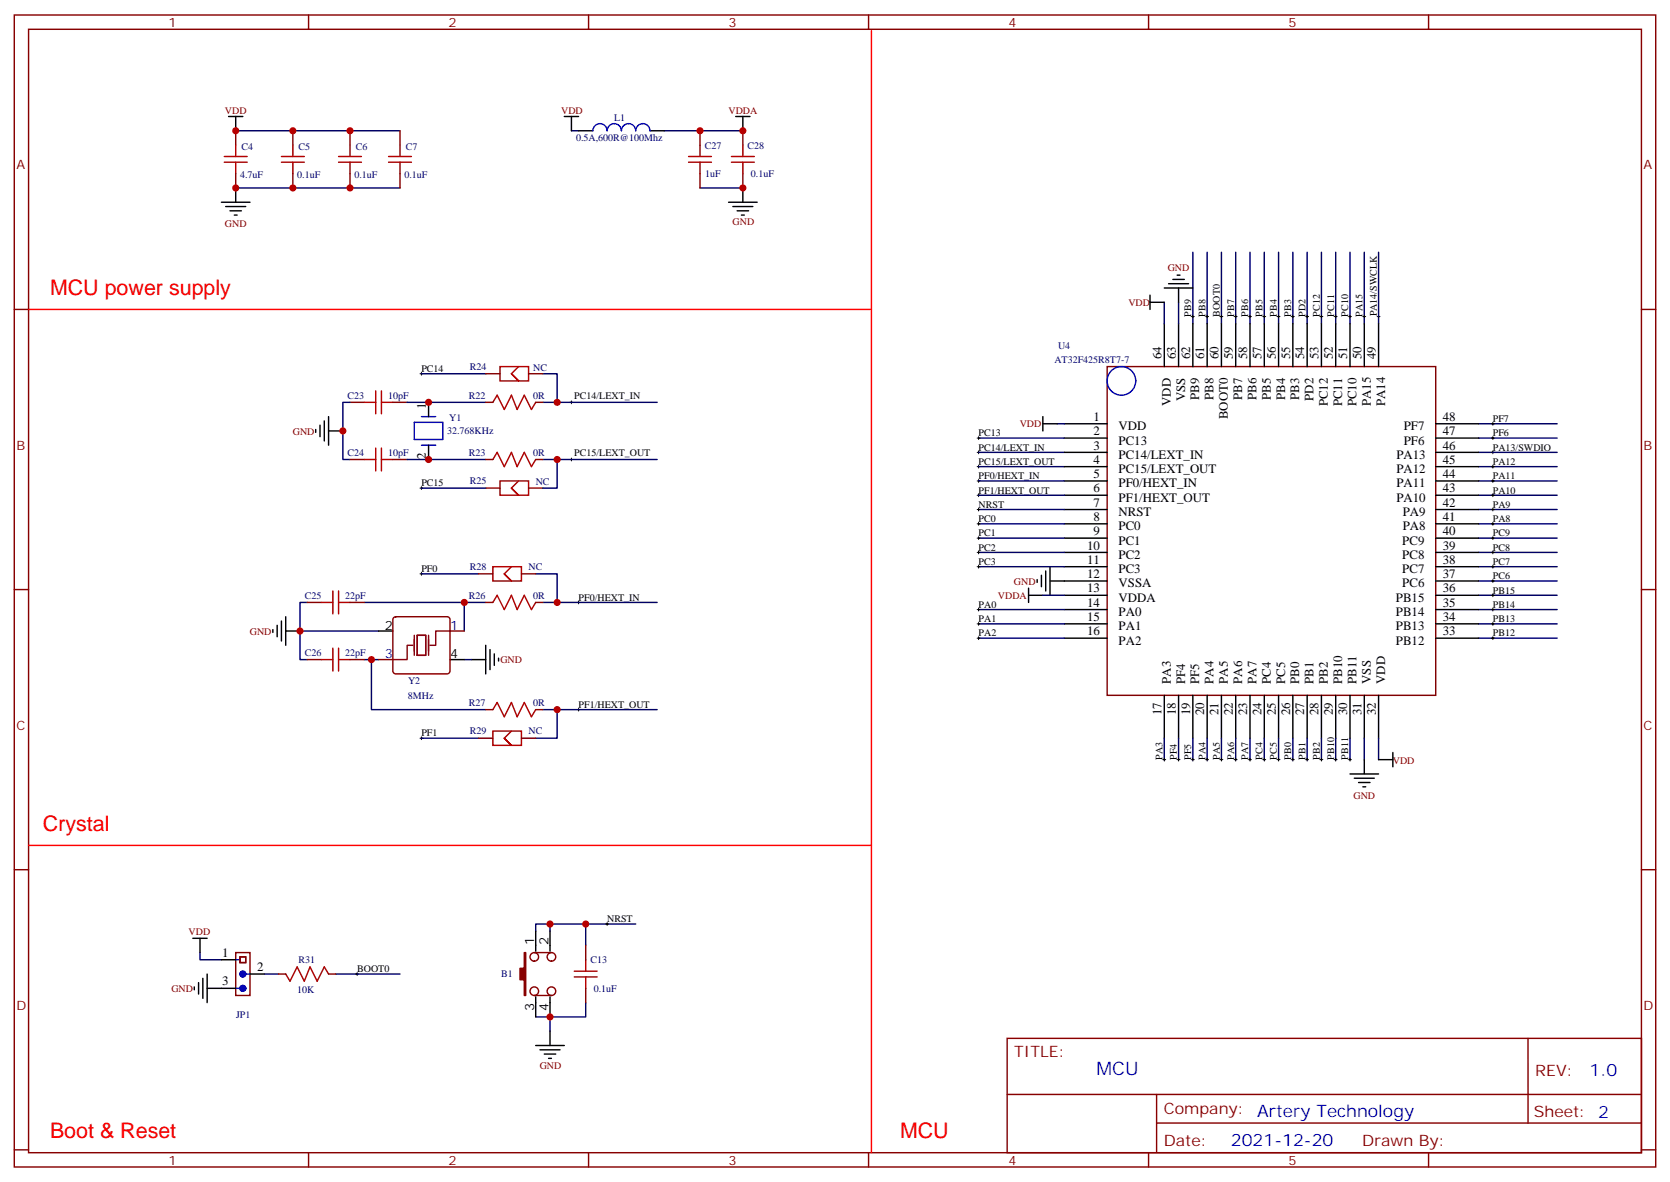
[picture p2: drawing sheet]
<svg xmlns="http://www.w3.org/2000/svg" width="412mm" height="292mm" viewBox="0 0 412 292" stroke-linecap="round" stroke-linejoin="round" font-family="sans-serif">
<g fill="none" stroke="#870000" stroke-width=".35">
<path d="M3.5 3.7h405.4v284.3h-405.4zM7.1 7.2h398.2v277.3h-398.2zM76.2 3.7v3.5M145.3 3.7v3.5M214.5 3.7v3.5M283.6 3.7v3.5M352.8 3.7v3.5M58.2 32.3v3.5M72.3 32.3v3.5M86.4 32.3v3.5M98.8 32.3v3.5M172.9 32.3v3.5"/>
<path d="M183.4 32.3v3.5M58.2 42.9v3.5M72.3 42.9v3.5M86.4 42.9v3.5M98.8 42.9v3.5M172.9 42.9v3.5M183.4 42.9v3.5M3.5 76.4h3.6M405.3 76.4h3.6M86.4 99.3h3.6M97 99.3h3.5M119.9 99.3h1.8"/>
<path d="M119.9 92.3h3.6M130.5 92.3h3.6M132.3 99.3h1.8M86.4 113.4h3.6M97 113.4h3.5M119.9 113.4h1.8M132.3 113.4h1.8M119.9 120.5h3.6M130.5 120.5h3.6M3.5 145.5h3.6M75.8 148.7h3.6M86.4 148.7h3.6"/>
<path d="M97.2 152.4l.5-.2h12.7a.71 .71 0 0 1 .7 .7v12.7a.76 .76 0 0 1-.7 .7h-12.7a.76 .76 0 0 1-.7-.7v-12.7zM111.1 155.8h3.6M118.2 141.6h3.5M119.9 148.7h1.8M128.8 141.6h3.5M132.3 148.7h1.8M405.3 145.5h3.6M75.8 162.8h3.6M86.4 162.8h3.6M93.5 162.8h3.5M119.9 175.2h1.8M132.3 175.2h1.8"/>
<path d="M118.2 182.2h3.5M128.8 182.2h3.5M3.5 214.7h3.6M405.3 214.7h3.6M131.9 235.1h4.3M144.6 233.4v3.5M68.8 240.4h1.8M81.1 240.4h1.8M131.9 245.7h4.3M144.6 243.9v3.6M248.7 256.3h156.6v28.2h-156.6zM377.3 256.3v20.9"/>
<path d="M248.7 270.1h156.5M285.6 277.2h119.6M285.6 270.1v14.2M3.5 283.8h3.6M76.2 284.5v3.5M145.3 284.5v3.5M214.5 284.5v3.5M283.6 284.5v3.5M352.8 284.5v3.5M405.3 283.8h3.6"/>
<circle cx="131.9" cy="236.2" r="1.06"/>
<circle cx="136.2" cy="236.2" r="1.06"/>
<circle cx="131.9" cy="244.7" r="1.06"/>
<circle cx="136.2" cy="244.7" r="1.06"/>
</g>
<g fill="none" stroke="#000" stroke-width=".25">
<path d="M294.2 78.1h.7M294.6 77.8v.7M297.7 78.1h.7M298.1 77.8v.7M301.3 78.1h.7M301.6 77.8v.7M304.8 78.1h.7M305.2 77.8v.7M308.3 78.1h.7M308.7 77.8v.7M311.9 78.1h.7M312.2 77.8v.7"/>
<path d="M315.4 78.1h.7M315.7 77.8v.7M318.9 78.1h.7M319.3 77.8v.7M322.4 78.1h.7M322.8 77.8v.7M326 78.1h.7M326.3 77.8v.7M329.5 78.1h.7M329.8 77.8v.7M333 78.1h.7M333.4 77.8v.7"/>
<path d="M336.5 78.1h.8M336.9 77.8v.7M340.1 78.1h.7M340.4 77.8v.7M103.7 92.3h.7M104.1 91.9v.7M140.8 99.3h.7M141.1 99v.7M140.8 113.4h.7M141.1 113.1v.7M241.3 115.2h.7M241.3 111.7h.7"/>
<path d="M241.3 118.7h.7M241.3 108.1h.7M241.7 107.8v.7M241.7 111.3v.7M241.7 114.8v.7M241.7 118.4v.7M368.3 115.2h.7M368.3 111.7h.7M368.3 118.7h.7M368.3 104.6h.7M368.3 108.1h.7M368.7 104.2v.8"/>
<path d="M368.7 107.8v.7M368.7 111.3v.7M368.7 114.8v.7M368.7 118.4v.7M103.7 120.5h.7M104.1 120.1v.7M241.3 122.2h.7M241.3 136.3h.7M241.3 129.3h.7M241.3 125.8h.7M241.3 132.8h.7M241.3 139.9h.7"/>
<path d="M241.7 121.9v.7M241.7 125.4v.7M241.7 128.9v.7M241.7 132.5v.7M241.7 136v.7M241.7 139.5v.7M368.3 122.2h.7M368.3 136.3h.7M368.3 129.3h.7M368.3 125.8h.7M368.3 132.8h.7M368.3 139.9h.7"/>
<path d="M368.7 121.9v.7M368.7 125.4v.7M368.7 128.9v.7M368.7 132.5v.7M368.7 136v.7M368.7 139.5v.7M103.7 141.6h.7M104.1 141.3v.7M142.5 148.7h.7M142.9 148.3v.7M241.3 154h.7M241.3 157.5h.7"/>
<path d="M241.3 150.5h.7M241.7 150.1v.7M241.7 153.6v.7M241.7 157.2v.7M368.3 154h.7M368.3 146.9h.7M368.3 157.5h.7M368.3 150.5h.7M368.3 143.4h.7M368.7 143.1v.7M368.7 146.6v.7M368.7 150.1v.7"/>
<path d="M368.7 153.6v.7M368.7 157.2v.7M142.5 175.2h.7M142.9 174.8v.7M103.7 182.2h.7M104.1 181.9v.7M287.2 187.5h.7M287.5 187.1v.8M290.7 187.5h.7M291 187.1v.8M294.2 187.5h.7M294.6 187.1v.8"/>
<path d="M297.7 187.5h.7M298.1 187.1v.8M301.3 187.5h.7M301.6 187.1v.8M304.8 187.5h.7M305.2 187.1v.8M308.3 187.5h.7M308.7 187.1v.8M311.9 187.5h.7M312.2 187.1v.8M315.4 187.5h.7M315.7 187.1v.8"/>
<path d="M318.9 187.5h.7M319.3 187.1v.8M322.4 187.5h.7M322.8 187.1v.8M326 187.5h.7M326.3 187.1v.8M329.5 187.5h.7M329.8 187.1v.8M333 187.5h.7M333.4 187.1v.8M149.6 228.1h.7M149.9 227.7v.7"/>
<path d="M87.8 240.4h.7M88.2 240.1v.7"/>
</g>
<g fill="none" stroke="#006" stroke-width=".35">
<path d="M58.2 32.3h40.6M141.1 32.3h1.8M164 32.3h19.4M58.2 46.4h40.6M172.9 46.4h10.5M287.5 74.6v5.3M291 74.6v5.3M294.6 62.3v17.6M298.1 62.3v17.6M301.6 62.3v17.6M305.2 62.3v17.6M308.7 62.3v17.6"/>
<path d="M312.2 62.3v17.6M315.7 62.3v17.6M319.3 62.3v17.6M322.8 62.3v17.6M326.3 62.3v17.6M329.8 62.3v17.6M333.4 62.3v17.6M336.9 62.3v17.6M340.4 62.3v17.6M86.4 99.3h-1.7v14.1h1.7M100.5 99.3h19.4M104.1 92.3h15.8"/>
<path d="M134.1 92.3h3.5v7M134.1 99.3h28.2M100.5 113.4h19.4M134.1 113.4h28.2M137.6 113.4v7.1h-3.5M241.7 108.1h21.1M241.7 118.7h21.1M241.7 115.2h21.1M241.7 111.7h21.1M261.1 104.6h1.7M365.1 104.6h19.4M365.1 108.1h19.4"/>
<path d="M365.1 118.7h19.4M365.1 115.2h19.4M365.1 111.7h19.4M104.1 120.5h15.8M241.7 139.9h21.1M241.7 136.3h21.1M241.7 132.8h21.1M241.7 129.3h21.1M241.7 125.8h21.1M241.7 122.2h21.1M365.1 139.9h19.4M365.1 136.3h19.4"/>
<path d="M365.1 132.8h19.4M365.1 129.3h19.4M365.1 125.8h19.4M365.1 122.2h19.4M74.1 155.8h19.4M75.8 148.7h-1.7v14.1h1.7M90 148.7h24.7v7.1M104.1 141.6h14.1M114.7 148.7h5.2M132.3 141.6h5.3v7.1M134.1 148.7h28.2M241.7 157.5h21.1"/>
<path d="M241.7 154h21.1M241.7 150.5h21.1M257.5 146.9h5.3M365.1 157.5h19.4M365.1 154h19.4M365.1 150.5h19.4M365.1 146.9h19.4M365.1 143.4h19.4M90 162.8h3.5M91.7 162.8v12.4h28.2M114.7 162.8h1.7M134.1 175.2h28.2"/>
<path d="M137.6 175.2v7h-5.3M104.1 182.2h14.1M287.5 182.2v5.3M291 182.2v5.3M294.6 182.2v5.3M298.1 182.2v5.3M301.6 182.2v5.3M305.2 182.2v5.3M308.7 182.2v5.3M312.2 182.2v5.3M315.7 182.2v5.3M319.3 182.2v5.3"/>
<path d="M322.8 182.2v5.3M326.3 182.2v5.3M329.8 182.2v5.3M333.4 182.2v5.3M336.9 182.2v5.3M340.4 182.2v5.3M49.4 235.1v1.8h5.3M135.8 228.1v1.7M144.6 228.1v5.3M157 228.1h-24.7v1.7M65.3 240.4h3.5M82.9 240.4h15.9"/>
<path d="M132.3 251h3.5v3.5M144.6 247.5v3.5h-8.8"/>
</g>
<g fill="none" stroke="#000" stroke-width=".35">
<path d="M56.4 28.8h3.6M58.2 28.8v3.5M139.3 28.8h3.6M141.1 28.8v3.5M142.9 32.3h3.5M160.5 32.3h3.5M181.7 28.8h3.5M183.4 28.8v3.5M54.7 49.9h7M55.7 51h5M56.8 52h2.8M57.9 53.1h.7"/>
<path d="M58.2 46.4v3.5M179.9 49.9h7.1M181 51h4.9M182 52h2.9M183.1 53.1h.7M183.4 46.4v3.5M284 74.6h3.5M284 72.8v3.6M287.5 79.9v10.6M287.5 71.1h7.1M288.6 70h4.9M289.6 69h2.9"/>
<path d="M290.7 67.9h.7M291 71.1v3.5M291 79.9v10.6M294.6 79.9v10.6M298.1 79.9v10.6M301.6 79.9v10.6M305.2 79.9v10.6M308.7 79.9v10.6M312.2 79.9v10.6M315.7 79.9v10.6M319.3 79.9v10.6M322.8 79.9v10.6"/>
<path d="M326.3 79.9v10.6M329.8 79.9v10.6M333.4 79.9v10.6M336.9 79.9v10.6M340.4 79.9v10.6M105.8 99.3v3.5M78 106v.7M79 105v2.8M80.1 103.9v4.9M81.1 106.4h3.6M81.1 102.8v7.1M105.8 109.9v3.5"/>
<path d="M257.5 104.6h3.6M257.5 102.8v3.6M262.8 104.6h10.6M262.8 108.1h10.6M262.8 111.7h10.6M262.8 115.2h10.6M262.8 118.7h10.6M354.5 104.6h10.6M354.5 108.1h10.6M354.5 111.7h10.6M354.5 115.2h10.6M354.5 118.7h10.6"/>
<path d="M259.3 139.9v7M262.8 122.2h10.6M262.8 125.8h10.6M262.8 129.3h10.6M262.8 132.8h10.6M262.8 136.3h10.6M262.8 139.9h10.6M354.5 122.2h10.6M354.5 125.8h10.6M354.5 129.3h10.6M354.5 132.8h10.6M354.5 136.3h10.6"/>
<path d="M354.5 139.9h10.6M67.4 155.4v.7M68.4 154.3v2.9M69.5 153.3v4.9M70.6 155.8h3.5M70.6 152.2v7.1M93.5 155.8h3.5M119.9 159.3v7M254 146.9h3.5M254 145.2v3.5M256.1 143.1v.7M257.2 142v2.8"/>
<path d="M258.2 140.9v5M259.3 143.4h14.1M262.8 146.9h10.6M262.8 150.5h10.6M262.8 154h10.6M262.8 157.5h10.6M354.5 143.4h10.6M354.5 146.9h10.6M354.5 150.5h10.6M354.5 154h10.6M354.5 157.5h10.6M111.1 162.8h3.6"/>
<path d="M116.4 162.8h3.5M121 160.3v5M122.1 161.4v2.8M123.1 162.5v.7M287.5 171.6v10.6M291 171.6v10.6M294.6 171.6v10.6M298.1 171.6v10.6M301.6 171.6v10.6M305.2 171.6v10.6M308.7 171.6v10.6M312.2 171.6v10.6"/>
<path d="M315.7 171.6v10.6M319.3 171.6v10.6M322.8 171.6v10.6M326.3 171.6v10.6M329.8 171.6v10.6M333.4 171.6v10.6M336.9 171.6v10.6M340.4 171.6v10.6M333.4 191h7M334.4 192.1h5M335.5 193.1h2.8M336.5 194.2h.8"/>
<path d="M336.9 187.5v3.5M340.4 187.5h3.6M344 185.7v3.6M47.6 231.6h3.6M49.4 231.6v3.5M54.7 236.9h3.5M132.3 229.8v5M135.8 229.8v5M48 243.6v.7M49 242.5v2.9M50.1 241.5v4.9M51.2 243.9h7"/>
<path d="M51.2 240.4v7.1M61.7 240.4h3.6M132.3 258.1h7M132.3 246.1v4.9M133.3 259.1h5M135.8 246.1v4.9M135.8 254.5v3.6M134.4 260.2h2.8M135.5 261.2h.7"/>
</g>
<path d="M273.4 90.5h81.1v81.1h-81.1zM58.2 235.1h3.5v10.6h-3.5zM59.3 236.2h1.4v1.4h-1.4z" fill="none" stroke="#800000" stroke-width=".35"/>
<g fill="none" stroke="#00f" stroke-width=".35">
<path d="M146.4 32.3a1.76 1.76 0 0 1 1.8-1.8 1.76 1.76 0 0 1 1.7 1.8 1.76 1.76 0 0 1 1.8-1.8 1.76 1.76 0 0 1 1.8 1.8 1.76 1.76 0 0 1 1.7-1.8 1.76 1.76 0 0 1 1.8 1.8 1.76 1.76 0 0 1 1.7-1.8 1.76 1.76 0 0 1 1.8 1.8M102.3 104.2h7.1v4.3h-7.1zM104.1 102.8h3.5M104.1 109.9h3.5M58.2 236.9h1.1M58.2 243.9h1.1M60.7 240.4h1"/>
<circle cx="276.9" cy="94" r="3.5"/>
<circle cx="60" cy="240.4" r=".71"/>
<circle cx="60" cy="243.9" r=".71"/>
</g>
<g fill="none" stroke="#a10000" stroke-width=".35">
<path d="M55.4 38.6h5.6M58.2 35.8v2.8M69.5 38.6h5.6M72.3 35.8v2.8M83.6 38.6h5.7M86.4 35.8v2.8M96 38.6h5.6M98.8 35.8v2.8M170 38.6h5.7M172.9 35.8v2.8M180.6 38.6h5.7M183.4 35.8v2.8"/>
<path d="M55.4 40h5.6M58.2 40v2.9M69.5 40h5.6M72.3 40v2.9M83.6 40h5.7M86.4 40v2.9M96 40h5.6M98.8 40v2.9M170 40h5.7M172.9 40v2.9M180.6 40h5.7M183.4 40v2.9"/>
<path d="M90 99.3h2.8M92.8 96.5v5.6M94.2 99.3h2.8M94.2 96.5v5.6M121.7 99.3l1.1-1.8 1.7 3.6 1.8-3.6 1.4 3.6 1.8-3.6 1.7 3.6 1.1-1.8M123.5 90.5h7v3.5h-7zM126.3 92.3l1.8 1.7-1.8-1.7M128.1 90.5l-1.8 1.8M90 113.4h2.8M92.8 110.6v5.6M94.2 110.6v5.6M94.2 113.4h2.8"/>
<path d="M121.7 113.4l1.1-1.7 1.7 3.5 1.8-3.5 1.4 3.5 1.8-3.5 1.7 3.5 1.1-1.8M123.5 118.7h7v3.5h-7zM128.1 118.7l-1.8 1.8M121.7 139.9h7.1v3.5h-7.1zM126.3 120.5l1.8 1.7-1.8-1.7M126.3 139.9l-1.8 1.7M79.4 148.7h2.8M82.2 145.9v5.6M82.2 160v5.6M83.6 145.9v5.6M83.6 160v5.6M83.6 148.7h2.8"/>
<path d="M121.7 148.7l1.1-1.8 1.7 3.6 1.8-3.6 1.4 3.6 1.8-3.6 1.7 3.6 1.1-1.8M124.5 141.6l1.8 1.8-1.8-1.8M79.4 162.8h2.8M83.6 162.8h2.8M121.7 175.2l1.1-1.8 1.7 3.5 1.8-3.5 1.4 3.5 1.8-3.5 1.7 3.5 1.1-1.7M121.7 180.4h7.1v3.6h-7.1zM124.5 182.2l1.8 1.8-1.8-1.8M126.3 180.4l-1.8 1.8M141.8 239.7h5.7M144.6 236.9v2.8M70.6 240.4l1 1.8 1.8-3.5 1.7 3.5 1.5-3.5 1.7 3.5 1.8-3.5 1 1.7M141.8 241.1h5.7"/>
<path d="M144.6 241.1v2.8"/>
</g>
<path d="M102 159.3h-1.5v3.5h-3.5M102.3 156.8v4.9M103 156.8h2.1v4.9h-2.1zM105.8 156.8v4.9M111.1 155.8h-3.5v3.5h-1.4" fill="none" stroke="#870012" stroke-width=".35"/>
<path d="M129.5 235.1h.3v10.6h-.3v-3.9h-1.1v-2.8h1.1z" fill="#870000" stroke="#870000" stroke-width=".35"/>
<g fill="#00f" stroke="#00f" stroke-width=".35">
<circle cx="60" cy="240.4" r=".71"/>
<circle cx="60" cy="243.9" r=".71"/>
</g>
<path d="M215.2 7.6v276.9M7.1 76.4h208.1M7.1 208.7h208.1" fill="none" stroke="#f00" stroke-width=".35"/>
<g fill="#c00">
<circle cx="91.7" cy="162.8" r=".88"/>
<circle cx="137.6" cy="99.3" r=".88"/>
<circle cx="183.4" cy="32.3" r=".88"/>
<circle cx="183.4" cy="46.4" r=".88"/>
<circle cx="172.9" cy="32.3" r=".88"/>
<circle cx="137.6" cy="175.2" r=".88"/>
<circle cx="137.6" cy="148.7" r=".88"/>
<circle cx="114.7" cy="148.7" r=".88"/>
<circle cx="74.1" cy="155.8" r=".88"/>
<circle cx="137.6" cy="113.4" r=".88"/>
<circle cx="84.7" cy="106.4" r=".88"/>
<circle cx="105.8" cy="113.4" r=".88"/>
<circle cx="105.8" cy="99.3" r=".88"/>
<circle cx="86.4" cy="46.4" r=".88"/>
<circle cx="72.3" cy="46.4" r=".88"/>
<circle cx="58.2" cy="46.4" r=".88"/>
<circle cx="86.4" cy="32.3" r=".88"/>
<circle cx="72.3" cy="32.3" r=".88"/>
<circle cx="58.2" cy="32.3" r=".88"/>
<circle cx="144.6" cy="228.1" r=".88"/>
<circle cx="135.8" cy="228.1" r=".88"/>
<circle cx="135.8" cy="251" r=".88"/>
</g>
<g font-size="5.3" fill="#f00">
<text x="12.3" y="72.8">MCU power supply</text>
<text x="10.6" y="205.1">Crystal</text>
<text x="12.3" y="281">Boot &amp; Reset</text>
<text x="222.2" y="281">MCU</text>
</g>
<text font-size="4.6" fill="#00f" x="270.8" y="265.3">MCU</text>
<g font-size="4.2" fill="#00f">
<text x="392.5" y="265.6">1.0</text>
<text x="310.4" y="275.7">Artery Technology</text>
<text x="304" y="282.9">2021-12-20</text>
</g>
<g font-size="3.9" fill="#800">
<text x="250.5" y="260.9">TITLE:</text>
<text x="379.1" y="265.6">REV:</text>
<text x="287.4" y="275.1">Company:</text>
<text x="378.7" y="275.7">Sheet: 2</text>
<text x="287.4" y="282.8">Date:</text>
<text x="336.4" y="282.8">Drawn By:</text>
</g>
<g font-size="3.2" fill="#800">
<text x="41.6" y="6.7">1</text>
<text x="110.8" y="6.7">2</text>
<text x="179.9" y="6.7">3</text>
<text x="249.1" y="6.7">4</text>
<text x="318.2" y="6.7">5</text>
<text x="4.1" y="41.8">A</text>
<text x="405.9" y="41.8">A</text>
<text x="4.1" y="110.9">B</text>
<text x="405.9" y="110.9">B</text>
<text x="4.1" y="180.1">C</text>
<text x="405.9" y="180.1">C</text>
<text x="4.1" y="249.2">D</text>
<text x="405.9" y="249.2">D</text>
<text x="41.6" y="287.5">1</text>
<text x="110.8" y="287.5">2</text>
<text x="179.9" y="287.5">3</text>
<text x="249.1" y="287.5">4</text>
<text x="318.2" y="287.5">5</text>
</g>
<g font-size="3.2">
<text x="286.8" y="88.7" transform="rotate(-90 286.8 88.7)">64</text>
<text x="290.3" y="88.7" transform="rotate(-90 290.3 88.7)">63</text>
<text x="293.9" y="88.7" transform="rotate(-90 293.9 88.7)">62</text>
<text x="297.4" y="88.7" transform="rotate(-90 297.4 88.7)">61</text>
<text x="300.9" y="88.7" transform="rotate(-90 300.9 88.7)">60</text>
<text x="304.4" y="88.7" transform="rotate(-90 304.4 88.7)">59</text>
<text x="308" y="88.7" transform="rotate(-90 308 88.7)">58</text>
<text x="311.5" y="88.7" transform="rotate(-90 311.5 88.7)">57</text>
<text x="315" y="88.7" transform="rotate(-90 315 88.7)">56</text>
<text x="318.6" y="88.7" transform="rotate(-90 318.6 88.7)">55</text>
<text x="322.1" y="88.7" transform="rotate(-90 322.1 88.7)">54</text>
<text x="325.6" y="88.7" transform="rotate(-90 325.6 88.7)">53</text>
<text x="329.1" y="88.7" transform="rotate(-90 329.1 88.7)">52</text>
<text x="332.7" y="88.7" transform="rotate(-90 332.7 88.7)">51</text>
<text x="336.2" y="88.7" transform="rotate(-90 336.2 88.7)">50</text>
<text x="339.7" y="88.7" transform="rotate(-90 339.7 88.7)">49</text>
<text x="105.1" y="101.1" transform="rotate(-90 105.1 101.1)">1</text>
<text x="289.1" y="100.2" transform="rotate(-90 289.1 100.2)">VDD</text>
<text x="292.6" y="99.1" transform="rotate(-90 292.6 99.1)">VSS</text>
<text x="296.2" y="98.7" transform="rotate(-90 296.2 98.7)">PB9</text>
<text x="299.7" y="98.7" transform="rotate(-90 299.7 98.7)">PB8</text>
<text x="306.7" y="98.7" transform="rotate(-90 306.7 98.7)">PB7</text>
<text x="310.3" y="98.7" transform="rotate(-90 310.3 98.7)">PB6</text>
<text x="313.8" y="98.7" transform="rotate(-90 313.8 98.7)">PB5</text>
<text x="317.3" y="98.7" transform="rotate(-90 317.3 98.7)">PB4</text>
<text x="320.9" y="98.7" transform="rotate(-90 320.9 98.7)">PB3</text>
<text x="324.4" y="98.9" transform="rotate(-90 324.4 98.9)">PD2</text>
<text x="327.9" y="100.3" transform="rotate(-90 327.9 100.3)">PC12</text>
<text x="331.4" y="100.3" transform="rotate(-90 331.4 100.3)">PC11</text>
<text x="335" y="100.3" transform="rotate(-90 335 100.3)">PC10</text>
<text x="338.5" y="100.2" transform="rotate(-90 338.5 100.2)">PA15</text>
<text x="342" y="100.2" transform="rotate(-90 342 100.2)">PA14</text>
<text x="270.1" y="103.9">1</text>
<text x="270.1" y="107.4">2</text>
<text x="276.2" y="106.2">VDD</text>
<text x="303.2" y="103.5" transform="rotate(-90 303.2 103.5)">BOOT0</text>
<text x="346.6" y="106.2">PF7</text>
<text x="356.3" y="103.9">48</text>
<text x="356.3" y="107.4">47</text>
<text x="105.1" y="113.2" transform="rotate(-90 105.1 113.2)">2</text>
<text x="270.1" y="110.9">3</text>
<text x="276.2" y="109.7">PC13</text>
<text x="276.2" y="113.2">PC14/LEXT_IN</text>
<text x="344.8" y="113.2">PA13</text>
<text x="346.6" y="109.7">PF6</text>
<text x="356.3" y="110.9">46</text>
<text x="270.1" y="114.5">4</text>
<text x="270.1" y="118">5</text>
<text x="276.2" y="116.8">PC15/LEXT_OUT</text>
<text x="344.8" y="116.8">PA12</text>
<text x="356.3" y="114.5">45</text>
<text x="356.3" y="118">44</text>
<text x="270.1" y="121.5">6</text>
<text x="270.1" y="125.1">7</text>
<text x="276.2" y="120.3">PF0/HEXT_IN</text>
<text x="276.2" y="123.8">PF1/HEXT_OUT</text>
<text x="344.8" y="120.3">PA11</text>
<text x="344.8" y="123.8">PA10</text>
<text x="356.3" y="125.1">42</text>
<text x="356.3" y="121.5">43</text>
<text x="270.1" y="128.6">8</text>
<text x="276.2" y="127.4">NRST</text>
<text x="276.2" y="130.9">PC0</text>
<text x="346.4" y="127.4">PA9</text>
<text x="346.4" y="130.9">PA8</text>
<text x="356.3" y="128.6">41</text>
<text x="268.5" y="135.6">10</text>
<text x="270.1" y="132.1">9</text>
<text x="276.2" y="134.4">PC1</text>
<text x="276.2" y="137.9">PC2</text>
<text x="346.3" y="134.4">PC9</text>
<text x="346.3" y="137.9">PC8</text>
<text x="356.3" y="132.1">40</text>
<text x="356.3" y="135.6">39</text>
<text x="268.5" y="139.2">11</text>
<text x="268.5" y="142.7">12</text>
<text x="276.2" y="141.5">PC3</text>
<text x="346.3" y="141.5">PC7</text>
<text x="356.3" y="139.2">38</text>
<text x="356.3" y="142.7">37</text>
<text x="268.5" y="146.2">13</text>
<text x="268.5" y="149.8">14</text>
<text x="276.2" y="145">VSSA</text>
<text x="276.2" y="148.5">VDDA</text>
<text x="344.7" y="148.5">PB15</text>
<text x="346.3" y="145">PC6</text>
<text x="356.3" y="146.2">36</text>
<text x="356.3" y="149.8">35</text>
<text x="95" y="155.4">2</text>
<text x="268.5" y="153.3">15</text>
<text x="276.2" y="152">PA0</text>
<text x="276.2" y="155.6">PA1</text>
<text x="344.7" y="152">PB14</text>
<text x="344.7" y="155.6">PB13</text>
<text x="356.3" y="153.3">34</text>
<text x="268.5" y="156.8">16</text>
<text x="276.2" y="159.1">PA2</text>
<text x="344.7" y="159.1">PB12</text>
<text x="356.3" y="156.8">33</text>
<text x="111.1" y="162.5">4</text>
<text x="289.1" y="168.8" transform="rotate(-90 289.1 168.8)">PA3</text>
<text x="292.6" y="168.8" transform="rotate(-90 292.6 168.8)">PF4</text>
<text x="296.2" y="168.8" transform="rotate(-90 296.2 168.8)">PF5</text>
<text x="299.7" y="168.8" transform="rotate(-90 299.7 168.8)">PA4</text>
<text x="303.2" y="168.8" transform="rotate(-90 303.2 168.8)">PA5</text>
<text x="306.7" y="168.8" transform="rotate(-90 306.7 168.8)">PA6</text>
<text x="310.3" y="168.8" transform="rotate(-90 310.3 168.8)">PA7</text>
<text x="313.8" y="168.8" transform="rotate(-90 313.8 168.8)">PC4</text>
<text x="317.3" y="168.8" transform="rotate(-90 317.3 168.8)">PC5</text>
<text x="320.9" y="168.8" transform="rotate(-90 320.9 168.8)">PB0</text>
<text x="324.4" y="168.8" transform="rotate(-90 324.4 168.8)">PB1</text>
<text x="327.9" y="168.8" transform="rotate(-90 327.9 168.8)">PB2</text>
<text x="331.4" y="168.8" transform="rotate(-90 331.4 168.8)">PB10</text>
<text x="335" y="168.8" transform="rotate(-90 335 168.8)">PB11</text>
<text x="338.5" y="168.8" transform="rotate(-90 338.5 168.8)">VSS</text>
<text x="342" y="168.8" transform="rotate(-90 342 168.8)">VDD</text>
<text x="286.8" y="176.6" transform="rotate(-90 286.8 176.6)">17</text>
<text x="290.3" y="176.6" transform="rotate(-90 290.3 176.6)">18</text>
<text x="293.9" y="176.6" transform="rotate(-90 293.9 176.6)">19</text>
<text x="297.4" y="176.6" transform="rotate(-90 297.4 176.6)">20</text>
<text x="300.9" y="176.6" transform="rotate(-90 300.9 176.6)">21</text>
<text x="304.4" y="176.6" transform="rotate(-90 304.4 176.6)">22</text>
<text x="308" y="176.6" transform="rotate(-90 308 176.6)">23</text>
<text x="311.5" y="176.6" transform="rotate(-90 311.5 176.6)">24</text>
<text x="315" y="176.6" transform="rotate(-90 315 176.6)">25</text>
<text x="318.6" y="176.6" transform="rotate(-90 318.6 176.6)">26</text>
<text x="322.1" y="176.6" transform="rotate(-90 322.1 176.6)">27</text>
<text x="325.6" y="176.6" transform="rotate(-90 325.6 176.6)">28</text>
<text x="329.1" y="176.6" transform="rotate(-90 329.1 176.6)">29</text>
<text x="332.7" y="176.6" transform="rotate(-90 332.7 176.6)">30</text>
<text x="336.2" y="176.6" transform="rotate(-90 336.2 176.6)">31</text>
<text x="339.7" y="176.6" transform="rotate(-90 339.7 176.6)">32</text>
<text x="131.9" y="233.4" transform="rotate(-90 131.9 233.4)">1</text>
<text x="135.5" y="233.4" transform="rotate(-90 135.5 233.4)">2</text>
<text x="54.9" y="236.2">1</text>
<text x="63.5" y="239.7">2</text>
<text x="54.9" y="243.2">3</text>
<text x="131.9" y="249.5" transform="rotate(-90 131.9 249.5)">3</text>
<text x="135.5" y="249.5" transform="rotate(-90 135.5 249.5)">4</text>
</g>
<g font-size="3.2" fill="#00f">
<text x="111.1" y="155.4">1</text>
<text x="95" y="162.5">3</text>
</g>
<g font-size="2.5" fill="#800000">
<text x="55.5" y="28.1">VDD</text>
<text x="138.6" y="28">VDD</text>
<text x="179.9" y="28.1">VDDA</text>
<text x="55.5" y="56">GND</text>
<text x="180.9" y="55.6">GND</text>
<text x="288.4" y="66.9">GND</text>
<text x="278.7" y="75.6">VDD</text>
<text x="72.3" y="107.3">GND</text>
<text x="251.8" y="105.5">VDD</text>
<text x="246.4" y="147.8">VDDA</text>
<text x="250.4" y="144.3">GND</text>
<text x="61.7" y="156.7">GND</text>
<text x="123.6" y="163.7">GND</text>
<text x="344" y="188.5">VDD</text>
<text x="334.2" y="197.1">GND</text>
<text x="46.6" y="230.9">VDD</text>
<text x="42.3" y="244.9">GND</text>
<text x="133.3" y="263.8">GND</text>
</g>
<g font-size="2.5" fill="#000080">
<text x="151.6" y="29.9">L1</text>
<text x="142.3" y="34.9">0.5A,600R@100Mhz</text>
<text x="59.6" y="36.9">C4</text>
<text x="73.7" y="36.9">C5</text>
<text x="87.9" y="36.9">C6</text>
<text x="100.2" y="36.9">C7</text>
<text x="174" y="36.7">C27</text>
<text x="184.6" y="36.7">C28</text>
<text x="59.3" y="44">4.7uF</text>
<text x="73.4" y="44">0.1uF</text>
<text x="87.5" y="44">0.1uF</text>
<text x="99.9" y="44">0.1uF</text>
<text x="174.2" y="43.7">1uF</text>
<text x="185.4" y="43.7">0.1uF</text>
<text x="260.4" y="89.6">AT32F425R8T7-7</text>
<text x="261.3" y="86.1">U4</text>
<text x="116" y="91.3">R24</text>
<text x="131.7" y="91.6">NC</text>
<text x="85.8" y="98.4">C23</text>
<text x="95.8" y="98.5">10pF</text>
<text x="115.8" y="98.5">R22</text>
<text x="131.6" y="98.5">0R</text>
<text x="110.4" y="107.2">32.768KHz</text>
<text x="110.9" y="103.9">Y1</text>
<text x="85.8" y="112.5">C24</text>
<text x="95.8" y="112.6">10pF</text>
<text x="115.8" y="112.6">R23</text>
<text x="131.6" y="112.6">0R</text>
<text x="116" y="119.6">R25</text>
<text x="132.3" y="119.6">NC</text>
<text x="116" y="140.7">R28</text>
<text x="130.5" y="140.7">NC</text>
<text x="75.2" y="147.8">C25</text>
<text x="85.2" y="147.8">22pF</text>
<text x="115.8" y="147.8">R26</text>
<text x="131.6" y="147.8">0R</text>
<text x="75.2" y="161.9">C26</text>
<text x="85.2" y="162">22pF</text>
<text x="100.7" y="172.5">8MHz</text>
<text x="100.8" y="168.9">Y2</text>
<text x="115.8" y="174.3">R27</text>
<text x="131.6" y="174.3">0R</text>
<text x="116" y="181.3">R29</text>
<text x="130.5" y="181.3">NC</text>
<text x="73.7" y="237.7">R31</text>
<text x="145.8" y="237.8">C13</text>
<text x="73.4" y="245.2">10K</text>
<text x="123.7" y="241.3">B1</text>
<text x="146.6" y="244.9">0.1uF</text>
<text x="58.3" y="251.2">JP1</text>
</g>
<g font-size="2.5">
<text x="294.1" y="78.1" transform="rotate(-90 294.1 78.1)">PB9</text>
<text x="297.7" y="78.1" transform="rotate(-90 297.7 78.1)">PB8</text>
<text x="301.2" y="78.1" transform="rotate(-90 301.2 78.1)">BOOT0</text>
<text x="304.7" y="78.1" transform="rotate(-90 304.7 78.1)">PB7</text>
<text x="308.3" y="78.1" transform="rotate(-90 308.3 78.1)">PB6</text>
<text x="311.8" y="78.1" transform="rotate(-90 311.8 78.1)">PB5</text>
<text x="315.3" y="78.1" transform="rotate(-90 315.3 78.1)">PB4</text>
<text x="318.8" y="78.1" transform="rotate(-90 318.8 78.1)">PB3</text>
<text x="322.4" y="78.1" transform="rotate(-90 322.4 78.1)">PD2</text>
<text x="325.9" y="78.1" transform="rotate(-90 325.9 78.1)">PC12</text>
<text x="329.4" y="78.1" transform="rotate(-90 329.4 78.1)">PC11</text>
<text x="333" y="78.1" transform="rotate(-90 333 78.1)">PC10</text>
<text x="336.5" y="78.1" transform="rotate(-90 336.5 78.1)">PA15</text>
<text x="340" y="78.1" transform="rotate(-90 340 78.1)">PA14/SWCLK</text>
<text x="104.1" y="91.8">PC14</text>
<text x="141.8" y="98.4">PC14/LEXT_IN</text>
<text x="241.7" y="107.7">PC13</text>
<text x="368.7" y="104.2">PF7</text>
<text x="368.7" y="107.7">PF6</text>
<text x="141.8" y="112.5">PC15/LEXT_OUT</text>
<text x="241.7" y="111.2">PC14/LEXT_IN</text>
<text x="368.7" y="111.2">PA13/SWDIO</text>
<text x="241.7" y="114.8">PC15/LEXT_OUT</text>
<text x="241.7" y="118.3">PF0/HEXT_IN</text>
<text x="368.7" y="114.8">PA12</text>
<text x="368.7" y="118.3">PA11</text>
<text x="104.1" y="120.1">PC15</text>
<text x="241.7" y="121.8">PF1/HEXT_OUT</text>
<text x="241.7" y="125.3">NRST</text>
<text x="368.7" y="121.8">PA10</text>
<text x="368.7" y="125.3">PA9</text>
<text x="241.7" y="128.9">PC0</text>
<text x="368.7" y="128.9">PA8</text>
<text x="241.7" y="132.4">PC1</text>
<text x="241.7" y="135.9">PC2</text>
<text x="368.7" y="135.9">PC8</text>
<text x="368.7" y="132.4">PC9</text>
<text x="104.1" y="141.2">PF0</text>
<text x="241.7" y="139.5">PC3</text>
<text x="368.7" y="143">PC6</text>
<text x="368.7" y="139.5">PC7</text>
<text x="142.9" y="148.3">PF0/HEXT_IN</text>
<text x="368.7" y="146.5">PB15</text>
<text x="241.7" y="153.6">PA1</text>
<text x="241.7" y="150">PA0</text>
<text x="368.7" y="153.6">PB13</text>
<text x="368.7" y="150">PB14</text>
<text x="241.7" y="157.1">PA2</text>
<text x="368.7" y="157.1">PB12</text>
<text x="142.9" y="174.7">PF1/HEXT_OUT</text>
<text x="104.1" y="181.8">PF1</text>
<text x="287.1" y="187.5" transform="rotate(-90 287.1 187.5)">PA3</text>
<text x="290.6" y="187.5" transform="rotate(-90 290.6 187.5)">PF4</text>
<text x="294.1" y="187.5" transform="rotate(-90 294.1 187.5)">PF5</text>
<text x="297.7" y="187.5" transform="rotate(-90 297.7 187.5)">PA4</text>
<text x="301.2" y="187.5" transform="rotate(-90 301.2 187.5)">PA5</text>
<text x="304.7" y="187.5" transform="rotate(-90 304.7 187.5)">PA6</text>
<text x="308.3" y="187.5" transform="rotate(-90 308.3 187.5)">PA7</text>
<text x="311.8" y="187.5" transform="rotate(-90 311.8 187.5)">PC4</text>
<text x="315.3" y="187.5" transform="rotate(-90 315.3 187.5)">PC5</text>
<text x="318.8" y="187.5" transform="rotate(-90 318.8 187.5)">PB0</text>
<text x="322.4" y="187.5" transform="rotate(-90 322.4 187.5)">PB1</text>
<text x="325.9" y="187.5" transform="rotate(-90 325.9 187.5)">PB2</text>
<text x="329.4" y="187.5" transform="rotate(-90 329.4 187.5)">PB10</text>
<text x="333" y="187.5" transform="rotate(-90 333 187.5)">PB11</text>
<text x="149.9" y="227.6">NRST</text>
<text x="88.2" y="240">BOOT0</text>
</g>
</svg>
